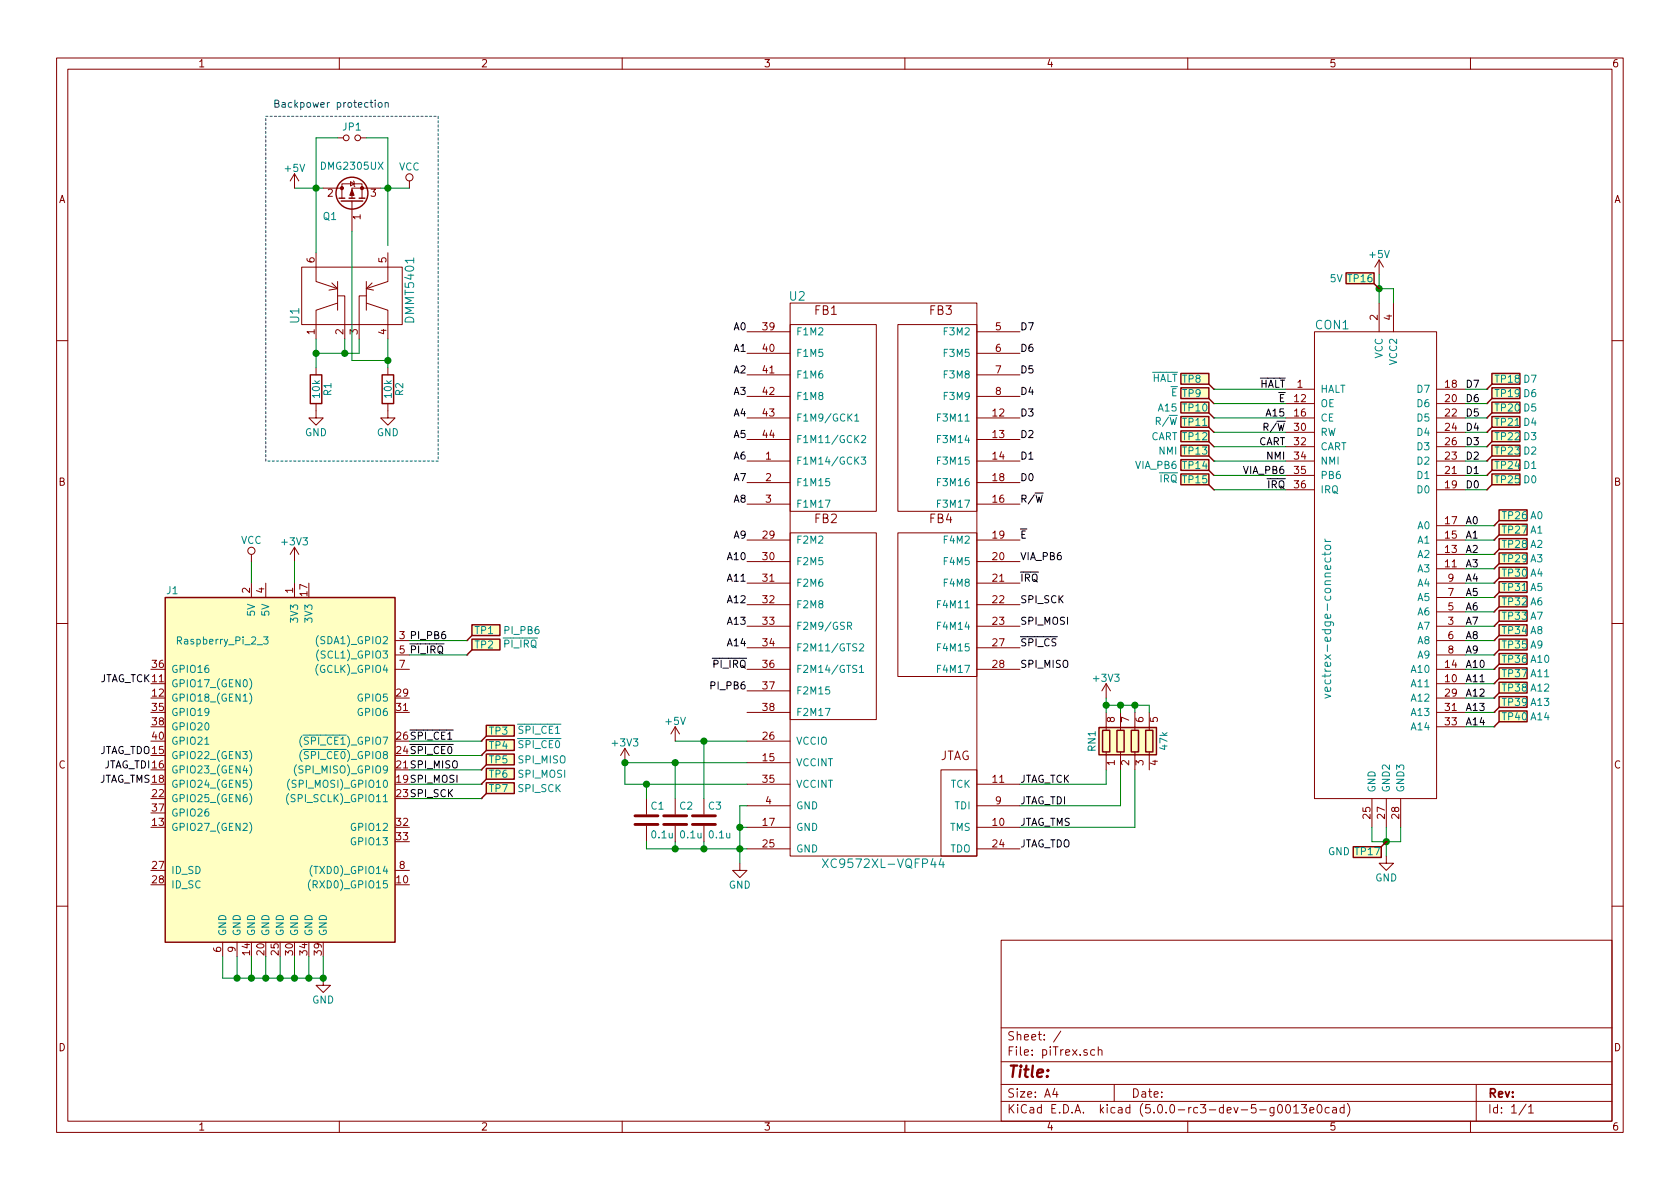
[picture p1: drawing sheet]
<svg xmlns="http://www.w3.org/2000/svg" width="297mm" height="210mm" viewBox="0 0 297 210" stroke-linecap="round" stroke-linejoin="round" font-family="sans-serif">
<g fill="none" stroke="#840000" stroke-width=".18">
<path d="M10 10.3h277v189.9h-277zM12 12.2h273v186.1h-273zM60 10.3v1.9M110 10.3v1.9M160 10.3v1.9M210 10.3v1.9M260 10.3v1.9M52.1 30.7v2.6M52.1 30.7l-.8 1.3M52.1 30.7l.7 1.3M57.1 33.3h3.4M59.7 24.4h1"/>
<path d="M60.5 33.3v-.8h3.5v2.5M60.5 33.3v1.7M62 32.1l.6 .4-.6 .4zM62.2 35.6v.2M62.2 35.8v5.1M62.5 32l.1 .1v.8l.1 .1M63.8 24.4h1M67.3 33.3h-5.1v1.7M72.4 32v1.3M53.3 47.2h17.8v10.2h-17.8zM55.9 44.7v5.1l3.8 1.2M58.7 50l1 1"/>
<path d="M59.7 53.6l-3.8 1.3v5M59.7 52.3h1.3v7.6M59.7 51l-1.5 .3M59.7 49.8v5.1M64.8 52.3h-1.3v7.6M64.8 53.6l3.8 1.3v5M64.8 51l1.2 .3M64.8 49.8v5.1M65.8 50l-1 1M68.6 44.7v5.1l-3.8 1.2M132.1 58.7h7.6M139.7 53.6h33v97.8h-33z"/>
<path d="M139.7 57.4h15.2v33h-15.2zM158.7 57.4h14v33h-14zM172.7 58.7h7.6M232.4 58.7h21.6v82.5h-21.6zM243.8 51h.1M243.8 46v2.5M243.8 53.6v5.1M243.8 46l-.7 1.2M243.8 46l.8 1.2M246.4 53.6v5.1M10 60.2h2M55.9 71.4v2.5h1.2l-1.2 1.3-1.3-1.3h1.3"/>
<path d="M55.9 65v1.3M68.6 71.4v2.5h1.2l-1.2 1.3-1.3-1.3h1.3M68.6 65v1.3M132.1 73.9h7.6M132.1 77.7h7.6M132.1 70.1h7.6M132.1 66.3h7.6M132.1 62.5h7.6M172.7 73.9h7.6M172.7 77.7h7.6M172.7 70.1h7.6M172.7 66.3h7.6"/>
<path d="M172.7 62.5h7.6M214.6 68.8h.1M214.6 71.4h.1M214.6 73.9h.1M214.6 76.4h.1M214.6 79h.1M227.3 68.8h5.1M227.3 71.4h5.1M227.3 76.4h5.1M227.3 73.9h5.1M227.3 79h5.1M254 68.8h5.1"/>
<path d="M254 71.4h5.1M254 76.4h5.1M254 73.9h5.1M254 79h5.1M262.9 68.8h.1M262.9 71.4h.1M262.9 73.9h.1M262.9 76.4h.1M262.9 79h.1M285 60.2h2M44.4 98v1.3M52.1 96.8v2.5"/>
<path d="M52.1 96.8l-.8 1.2M52.1 96.8l.7 1.2M132.1 81.5h7.6M132.1 95.5h7.6M132.1 99.3h7.6M132.1 89.1h7.6M132.1 85.3h7.6M139.7 94.2h15.2v33h-15.2zM158.7 94.2h14v25.4h-14zM172.7 81.5h7.6M172.7 95.5h7.6M172.7 99.3h7.6"/>
<path d="M172.7 89.1h7.6M172.7 85.3h7.6M214.6 81.5h.1M214.6 84.1h.1M214.6 86.6h.1M227.3 84.1h5.1M227.3 81.5h5.1M227.3 86.6h5.1M254 84.1h5.1M254 98h5.1M254 81.5h5.1M254 95.5h5.1"/>
<path d="M254 86.6h5.1M254 93h5.1M262.9 81.5h.1M262.9 84.1h.1M262.9 86.6h.1M264.2 93h.1M264.2 95.5h.1M264.2 98h.1M10 110.3h2M44.4 103.1v2.6M47 103.1v2.6M52.1 103.1v2.6"/>
<path d="M69.8 113.3h2.6M69.8 115.8h2.6M69.8 118.4h2.6M82.5 113.3h.1M82.5 115.8h.1M132.1 110.7h7.6M132.1 103.1h7.6M132.1 118.4h7.6M132.1 114.5h7.6M132.1 106.9h7.6M172.7 110.7h7.6M172.7 103.1h7.6"/>
<path d="M172.7 118.4h7.6M172.7 114.5h7.6M172.7 106.9h7.6M254 110.7h5.1M254 108.2h5.1M254 113.3h5.1M254 105.7h5.1M254 115.8h5.1M254 103.1h5.1M254 100.6h5.1M254 118.4h5.1M264.2 100.6h.1"/>
<path d="M264.2 103.1h.1M264.2 105.7h.1M264.2 108.2h.1M264.2 110.7h.1M264.2 113.3h.1M264.2 115.8h.1M264.2 118.4h.1M285 110.3h2M85.1 131.1h.1M85.1 133.6h.1M85.1 136.1h.1M85.1 138.7h.1"/>
<path d="M110.5 132.3l-.8 1.3M110.5 132.3v2.6M110.5 132.3l.8 1.3M119.4 128.5l-.8 1.3M119.4 128.5v2.6M119.4 128.5l.7 1.3M132.1 126h7.6M132.1 138.7h7.6M132.1 134.9h7.6M132.1 131.1h7.6M132.1 122.2h7.6M166.4 136.1h6.3v15.3h-6.3z"/>
<path d="M172.7 138.7h7.6M195.6 120.9l-.8 1.3M195.6 120.9v2.5M195.6 126v3.2M195.6 133v3.1M195.6 120.9l.7 1.3M198.1 126v3.2M198.1 133v3.1M200.7 126v3.2M200.7 133v3.1M203.2 126v3.2M203.2 133v3.1"/>
<path d="M254 120.9h5.1M254 126h5.1M254 128.5h5.1M254 123.4h5.1M264.2 120.9h.1M264.2 123.4h.1M264.2 126h.1M264.2 128.5h.1M69.8 153.9h2.6M85.1 141.2h.1M114.3 141.2v2.8M114.3 146v2.8"/>
<path d="M119.4 141.2v2.8M119.4 146v2.8M124.5 141.2v2.8M124.5 146v2.8M130.8 152.6v1.3h1.3l-1.3 1.3-1.3-1.3h1.3M132.1 150.1h7.6M132.1 146.3h7.6M132.1 142.5h7.6M172.7 150.1h7.6M172.7 146.3h7.6M172.7 142.5h7.6M242.6 141.2v5.1"/>
<path d="M245.1 151.4v1.2h1.3l-1.3 1.3-1.3-1.3h1.3M245.1 148.8h.1M245.1 141.2v5.1M247.6 141.2v5.1M10 160.2h2M39.4 166.6v2.6M41.9 166.6v2.6M57.1 173v1.2h1.3l-1.3 1.3-1.2-1.3h1.2M177 166.3h108v32h-108zM285 160.2h2M60 198.3v1.9M110 198.3v1.9"/>
<path d="M160 198.3v1.9M177 194.8h108M177 191.8h108M177 187.8h108M177 181.8h108M186.5 192.5l-.4 1h1M186.8 193v1M187.6 182.3l-1.3 2M193.5 185.7l-.4-.1-.3 .3 .1 .6 .2 .1 .4-.1M194.2 185.7h.1a.37 .37 0 0 1 .5 .1v.8M194.2 185.1v1.5M197 191.8v3"/>
<path d="M210 198.3v1.9M225.2 195.8v1.2l-.3 .3h-.3M225.2 195.9l-.4-.1-.3 .3 .1 .6 .2 .1 .4-.1M226.1 195.4l.1-.1a.8 .8 0 0 1 .6 .8 .8 .8 0 0 1-.6 .7 1 1 0 0 1-.1-1.4zM227.5 195.5l.2-.2a.8 .8 0 0 1 .5 .8 .8 .8 0 0 1-.5 .7l-.2-.1-.2-.4zM228.7 195.8l.5-.5v1.5M228.7 196.8h.9M230.1 195.3h.9l-.5 .6 .4 .1v.7l-.2 .1-.6-.1M231.6 196.3l.7-.1-.1-.3-.4-.1-.2 .2v.7h.6M233.1 195.4l.1-.1a.81 .81 0 0 1 .6 .6 .81 .81 0 0 1-.3 .8l-.1 .1a.8 .8 0 0 1-.6-.6 .8 .8 0 0 1 .3-.8zM235 195.9l-.4-.1-.3 .3 .1 .6 .2 .1 .4-.1M235.7 195.9h.5l.1 .9"/>
<path d="M236.3 196.2l-.5 .1a.29 .29 0 0 0-.2 .2 .29 .29 0 0 0 .2 .3l.5-.1M237.6 195.9l-.4-.1-.3 .3 .1 .6 .2 .1 .4-.1M237.6 195.3v1.5M238.2 195.1a1.71 1.71 0 0 1 0 2.3M260 198.3v1.9M261 191.8v6.5M269.8 195.2l-1.2 2M270.3 195.8l.4-.5v1.5M270.3 196.8h.8"/>
<circle cx="61.2" cy="24.4" r=".51"/>
<circle cx="63.2" cy="24.4" r=".51"/>
<circle cx="72.4" cy="31.4" r=".63"/>
<circle cx="44.4" cy="97.4" r=".63"/>
</g>
<g fill="none" stroke="#008484" stroke-width=".18">
<path d="M151.1 73.6l.4-.4v1.3M151.1 74.5h.7M152.3 77.1l.5-.1 .3 .4-.8 .9h.8M152.3 80.8h.8l-.5 .5 .4 .1 .1 .5-.3 .2-.5-.1M234.3 95.3l.2 .5M234.3 97.6v.6M234.3 95.8h1M234.3 96.5l.7-.1 .2 .1 .1 .4-.3 .3h-.5l-.2-.3zM235.3 97.6l-.1 .3-.1 .1h-1.3M46.6 112.6h.8l-.4 .5 .3 .1v.6l-.1 .1-.6-.1M56.3 112.4a1.47 1.47 0 0 0 0 1.9M56.3 114.9a1.47 1.47 0 0 0 0 2"/>
<path d="M149.9 110.7l.6-.1v-.4l-.2-.2h-.4v1.3M150.2 110.7l.4 .6M152 118l.3-.4v1.3M152 114l.5-.2 .2 .4-.8 .9h.8M152 118.9h.7M36.2 131.6h.7M44.1 120a1.47 1.47 0 0 1 0 1.9M44.1 122.5a1.47 1.47 0 0 1 0 2M44.1 132.7a1.47 1.47 0 0 1 0 1.9M44.1 135.2a1.47 1.47 0 0 1 0 2M44.1 137.8a1.47 1.47 0 0 1 0 1.9M51.2 137.8a1.47 1.47 0 0 0 0 1.9"/>
<path d="M52.4 135.2a1.4 1.4 0 0 0 0 2M53.4 132.7a1.4 1.4 0 0 0 0 1.9M53.4 130.2a1.4 1.4 0 0 0 0 1.9M234.3 122.8l1 .3-1 .4M235.2 121.6l.1 .4-.2 .2h-.8v-.6l.3-.1 .2 .7M44.1 145.4a1.47 1.47 0 0 1 0 1.9M44.1 140.3a1.47 1.47 0 0 1 0 2M51 140.3a1.47 1.47 0 0 0 0 2M54.9 155.6a1.47 1.47 0 0 0 0 1.9M55.2 153a1.47 1.47 0 0 0 0 2M145.4 151.9l1 1.5M146.4 151.9l-1 1.5"/>
<path d="M166.4 151.8l-.4 1.1h1M166.8 152.4v1"/>
</g>
<g fill="#ffffc2" stroke="#ffffc2" stroke-width=".18">
<path d="M29.2 105.7h40.6v60.9h-40.6z"/>
<path d="M194.3 128.6h10.2v4.9h-10.2z"/>
<path d="M263.8 66h4.9v1.9h-4.9z"/>
<path d="M263.8 68.6h4.9v1.9h-4.9z"/>
<path d="M263.8 71.1h4.9v1.9h-4.9z"/>
<path d="M263.8 73.7h4.9v1.9h-4.9z"/>
<path d="M263.8 76.2h4.9v1.9h-4.9z"/>
<path d="M263.8 78.7h4.9v1.9h-4.9z"/>
<path d="M263.8 81.3h4.9v1.9h-4.9z"/>
<path d="M263.8 83.8h4.9v1.9h-4.9z"/>
<path d="M265 90.2h5v1.9h-5z"/>
<path d="M265 92.7h5v1.9h-5z"/>
<path d="M265 95.2h5v1.9h-5z"/>
<path d="M265 97.8h5v1.9h-5z"/>
<path d="M265 100.3h5v1.9h-5z"/>
<path d="M265 102.9h5v1.9h-5z"/>
<path d="M265 105.4h5v1.9h-5z"/>
<path d="M265 107.9h5v1.9h-5z"/>
<path d="M265 110.5h5v1.9h-5z"/>
<path d="M265 113h5v1.9h-5z"/>
<path d="M265 115.6h5v1.9h-5z"/>
<path d="M265 118.1h5v1.9h-5z"/>
<path d="M265 120.6h5v1.9h-5z"/>
<path d="M265 123.2h5v1.9h-5z"/>
<path d="M265 125.7h5v1.9h-5z"/>
<path d="M208.8 66h4.9v1.9h-4.9z"/>
<path d="M208.8 68.6h4.9v1.9h-4.9z"/>
<path d="M208.8 71.1h4.9v1.9h-4.9z"/>
<path d="M208.8 73.7h4.9v1.9h-4.9z"/>
<path d="M208.8 76.2h4.9v1.9h-4.9z"/>
<path d="M208.8 78.7h4.9v1.9h-4.9z"/>
<path d="M208.8 81.3h4.9v1.9h-4.9z"/>
<path d="M208.8 83.8h4.9v1.9h-4.9z"/>
<path d="M239.3 149.7h4.9v1.9h-4.9z"/>
<path d="M238 48.3h5v1.9h-5z"/>
<path d="M86 128.3h4.9v1.9h-4.9z"/>
<path d="M86 130.8h4.9v1.9h-4.9z"/>
<path d="M86 133.3h4.9v1.9h-4.9z"/>
<path d="M86 135.9h4.9v1.9h-4.9z"/>
<path d="M86 138.4h4.9v1.9h-4.9z"/>
<path d="M83.4 110.5h5v1.9h-5z"/>
<path d="M83.4 113h5v1.9h-5z"/>
</g>
<g fill="none" stroke="#840000" stroke-width=".25">
<path d="M59.9 35h1.1M60.3 35.6h3.8M61.7 35h1M63.5 35h1M238 48.3h5v1.9h-5zM243 50.2l.8 .8M54.9 66.3h2v5.1h-2zM67.6 66.3h2v5.1h-2zM208.8 66h4.9v1.9h-4.9zM208.8 68.6h4.9v1.9h-4.9zM208.8 71.1h4.9v1.9h-4.9zM208.8 73.7h4.9v1.9h-4.9z"/>
<path d="M208.8 76.2h4.9v1.9h-4.9zM208.8 78.7h4.9v1.9h-4.9zM213.7 67.9l.9 .9M213.7 70.5l.9 .9M213.7 73l.9 .9M213.7 75.6l.9 .8M213.7 78.1l.9 .9M263.8 66h4.9v1.9h-4.9zM263.8 68.6h4.9v1.9h-4.9zM263.8 71.1h4.9v1.9h-4.9zM263.8 73.7h4.9v1.9h-4.9zM263.8 76.2h4.9v1.9h-4.9z"/>
<path d="M263.8 78.7h4.9v1.9h-4.9zM263.8 67.9l-.9 .9M263.8 70.5l-.9 .9M263.8 73l-.9 .9M263.8 75.6l-.9 .8M263.8 78.1l-.9 .9M208.8 81.3h4.9v1.9h-4.9zM208.8 83.8h4.9v1.9h-4.9zM213.7 80.6l.9 .9M213.7 83.2l.9 .9M213.7 85.7l.9 .9M263.8 81.3h4.9v1.9h-4.9z"/>
<path d="M263.8 83.8h4.9v1.9h-4.9zM263.8 80.6l-.9 .9M263.8 83.2l-.9 .9M263.8 85.7l-.9 .9M265 90.2h5v1.9h-5zM265 92.7h5v1.9h-5zM265 95.2h5v1.9h-5zM265 97.8h5v1.9h-5zM265 92.1l-.8 .9M265 94.6l-.8 .9M265 97.1l-.8 .9M265 99.7l-.8 .9"/>
<path d="M29.2 105.7h40.6v60.9h-40.6zM83.4 110.5h5v1.9h-5zM83.4 113h5v1.9h-5zM83.4 112.4l-.9 .9M83.4 114.9l-.9 .9M265 100.3h5v1.9h-5zM265 102.9h5v1.9h-5zM265 105.4h5v1.9h-5zM265 107.9h5v1.9h-5zM265 110.5h5v1.9h-5zM265 113h5v1.9h-5zM265 115.6h5v1.9h-5z"/>
<path d="M265 118.1h5v1.9h-5zM265 102.2l-.8 .9M265 104.8l-.8 .9M265 107.3l-.8 .9M265 109.8l-.8 .9M265 112.4l-.8 .9M265 114.9l-.8 .9M265 117.5l-.8 .9M86 128.3h4.9v1.9h-4.9zM86 130.8h4.9v1.9h-4.9zM86 133.3h4.9v1.9h-4.9zM86 135.9h4.9v1.9h-4.9z"/>
<path d="M86 138.4h4.9v1.9h-4.9zM86 130.2l-.9 .9M86 132.7l-.9 .9M86 135.2l-.9 .9M86 137.8l-.9 .9M194.3 128.6h10.2v4.9h-10.2zM194.9 129.2h1.3v3.8h-1.3zM197.5 129.2h1.3v3.8h-1.3zM200 129.2h1.3v3.8h-1.3zM202.6 129.2h1.2v3.8h-1.2zM265 120.6h5v1.9h-5zM265 123.2h5v1.9h-5z"/>
<path d="M265 125.7h5v1.9h-5zM265 120l-.8 .9M265 122.5l-.8 .9M265 125.1l-.8 .9M265 127.6l-.8 .9M86 140.3l-.9 .9M239.3 149.7h4.9v1.9h-4.9zM245.1 148.8l-.9 .9"/>
<circle cx="62.2" cy="34.2" r="2.82"/>
</g>
<path d="M112.3 145.8h4M112.3 144.3h4M117.3 145.8h4.1M117.3 144.3h4.1M122.4 145.8h4.1M122.4 144.3h4.1" fill="none" stroke="#840000" stroke-width=".51"/>
<g fill="none" stroke="#008400" stroke-width=".18">
<path d="M52.1 33.3h5M59.7 24.4h-3.8v20.3M64.8 24.4h3.8v19M67.3 33.3h5.1M55.9 59.9v5.1M61 59.9v2.6M62.2 40.9v22.8h6.4M63.5 59.9v2.6h-7.6M68.6 59.9v5.1M243.8 48.5v5.1M243.8 51h2.6v2.6M214.6 68.8h12.7"/>
<path d="M214.6 71.4h12.7M214.6 73.9h12.7M214.6 76.4h12.7M214.6 79h12.7M259.1 68.8h3.8M259.1 71.4h3.8M259.1 73.9h3.8M259.1 76.4h3.8M259.1 79h3.8M44.4 99.3v3.8M52.1 99.3v3.8M214.6 81.5h12.7"/>
<path d="M214.6 84.1h12.7M214.6 86.6h12.7M259.1 81.5h3.8M259.1 84.1h3.8M259.1 86.6h3.8M259.1 93h5.1M259.1 95.5h5.1M259.1 98h5.1M72.4 113.3h10.1M72.4 115.8h10.1M259.1 113.3h5.1M259.1 115.8h5.1"/>
<path d="M259.1 100.6h5.1M259.1 103.1h5.1M259.1 105.7h5.1M259.1 108.2h5.1M259.1 110.7h5.1M259.1 118.4h5.1M72.4 138.7h12.7M72.4 131.1h12.7M72.4 133.6h12.7M72.4 136.1h12.7M114.3 138.7v2.5M119.4 131.1h12.7"/>
<path d="M119.4 134.9v6.3M124.5 131.1v10.1M132.1 134.9h-21.6v3.8h21.6M195.6 136.1v2.6h-15.3M195.6 123.4v2.6M195.6 124.7h7.6v1.3M198.1 136.1v6.4h-17.8M198.1 124.7v1.3M200.7 136.1v10.2h-20.4M200.7 124.7v1.3M259.1 120.9h5.1M259.1 123.4h5.1"/>
<path d="M259.1 126h5.1M259.1 128.5h5.1M72.4 141.2h12.7M114.3 148.8v1.3h17.8M119.4 148.8v1.3M124.5 148.8v1.3M130.8 146.3h1.3M132.1 142.5h-1.3v10.1M242.6 146.3v2.5h5v-2.5M245.1 146.3v5.1M39.4 169.2v3.8h17.7v-3.8M41.9 169.2v3.8"/>
<path d="M44.4 169.2v3.8M47 169.2v3.8M49.5 169.2v3.8M52.1 169.2v3.8M54.6 169.2v3.8"/>
</g>
<g fill="#008400" stroke="#008400" stroke-width=".25">
<circle cx="110.5" cy="134.9" r=".51"/>
<circle cx="130.8" cy="146.3" r=".51"/>
<circle cx="130.8" cy="150.1" r=".51"/>
<circle cx="245.1" cy="148.8" r=".51"/>
<circle cx="41.9" cy="173" r=".51"/>
<circle cx="44.5" cy="173" r=".51"/>
<circle cx="47" cy="173" r=".51"/>
<circle cx="49.5" cy="173" r=".51"/>
<circle cx="52.1" cy="173" r=".51"/>
<circle cx="54.6" cy="173" r=".51"/>
<circle cx="243.8" cy="51" r=".51"/>
<circle cx="114.3" cy="138.7" r=".51"/>
<circle cx="119.4" cy="134.9" r=".51"/>
<circle cx="124.5" cy="131.1" r=".51"/>
<circle cx="119.4" cy="150.1" r=".51"/>
<circle cx="124.5" cy="150.1" r=".51"/>
<circle cx="198.1" cy="124.7" r=".51"/>
<circle cx="200.7" cy="124.7" r=".51"/>
<circle cx="195.6" cy="124.7" r=".51"/>
<circle cx="68.6" cy="33.3" r=".51"/>
<circle cx="55.9" cy="33.3" r=".51"/>
<circle cx="55.9" cy="62.5" r=".51"/>
<circle cx="61" cy="62.5" r=".51"/>
<circle cx="68.6" cy="63.7" r=".51"/>
<circle cx="57.2" cy="173" r=".51"/>
</g>
<path d="M183 87.2h1.5M78.9 129.1h1.2" fill="none" stroke="#000" stroke-width=".18"/>
<g fill="#840000" stroke="#840000" stroke-width=".18">
<path d="M62.2 33.5l.4 1h-.8z"/>
<circle cx="64" cy="33.3" r=".28"/>
<circle cx="60.5" cy="33.3" r=".28"/>
</g>
<path d="M47 20.6h30.5M77.5 20.6v60.9M47 81.5v-60.9M77.5 81.5h-30.5" fill="none" stroke="#0000c2" stroke-width=".18" stroke-dasharray=".4 .4"/>
<path d="M65.4 18.1h.5M65.6 17.7v1.1l.3 .2M66.3 17.7v.1M66.3 18.1v.9M67 18.2l.3-.1 .3 .3-.2 .5-.3 .1-.2-.3zM68.1 18.3l.2-.2 .3 .1 .1 .8M68.1 18.1v.9" fill="none" stroke="#0000c2" stroke-width=".18"/>
<text font-size="2.8" fill="#840000" x="178" y="190.5">Title:</text>
<g font-size="2.1" fill="#008484">
<text x="139.6" y="53.2">U2</text>
<text x="52.9" y="57.1" transform="rotate(-90 52.9 57.1)">U1</text>
<text x="73.2" y="56.9" transform="rotate(-90 73.2 56.9)">DMMT5401</text>
<text x="232.6" y="58.2">CON1</text>
<text x="235.4" y="121.5" transform="rotate(-90 235.4 121.5)">vectrex-edge-connector</text>
<text x="146.6" y="153.5">XC9572XL-VQFP44</text>
</g>
<g font-size="2.1" fill="#840000">
<text x="144" y="55.7">FB1</text>
<text x="164.4" y="55.7">FB3</text>
<text x="144" y="92.5">FB2</text>
<text x="164.4" y="92.5">FB4</text>
<text x="166.1" y="134.4">JTAG</text>
<text x="178" y="184">Sheet: /</text>
<text x="178" y="186.7">File: piTrex.sch</text>
<text x="178" y="196.9">KiCad E.D.A. kicad (5.0.0-rc3-dev-5-g0013e0cad)</text>
<text x="178" y="194.1">Size: A4</text>
<text x="200" y="194.1">Date:</text>
<text x="263" y="194.1">Rev:</text>
<text x="263" y="196.9">Id: 1/1</text>
</g>
<g font-size="1.8" fill="#840000">
<text x="35" y="11.9">1</text>
<text x="85" y="11.9">2</text>
<text x="135" y="11.9">3</text>
<text x="185" y="11.9">4</text>
<text x="235" y="11.9">5</text>
<text x="285" y="11.9">6</text>
<text x="10.4" y="35.9">A</text>
<text x="57.9" y="34.8">2</text>
<text x="65.6" y="34.8">3</text>
<text x="285.4" y="35.9">A</text>
<text x="63.8" y="38.8" transform="rotate(-90 63.8 38.8)">1</text>
<text x="55.6" y="46.5" transform="rotate(-90 55.6 46.5)">6</text>
<text x="68.3" y="46.5" transform="rotate(-90 68.3 46.5)">5</text>
<text x="55.6" y="59.2" transform="rotate(-90 55.6 59.2)">1</text>
<text x="60.7" y="59.2" transform="rotate(-90 60.7 59.2)">2</text>
<text x="63.2" y="59.2" transform="rotate(-90 63.2 59.2)">3</text>
<text x="68.3" y="59.2" transform="rotate(-90 68.3 59.2)">4</text>
<text x="134.9" y="58.4">39</text>
<text x="176" y="58.4">5</text>
<text x="243.6" y="56.6" transform="rotate(-90 243.6 56.6)">2</text>
<text x="246.1" y="56.6" transform="rotate(-90 246.1 56.6)">4</text>
<text x="134.9" y="62.2">40</text>
<text x="176" y="62.2">6</text>
<text x="134.9" y="69.8">42</text>
<text x="134.9" y="66">41</text>
<text x="176" y="69.8">8</text>
<text x="176" y="66">7</text>
<text x="228.9" y="71.1">12</text>
<text x="229.4" y="68.6">1</text>
<text x="255.6" y="71.1">20</text>
<text x="255.6" y="68.6">18</text>
<text x="134.9" y="77.5">44</text>
<text x="134.9" y="73.7">43</text>
<text x="175.6" y="77.5">13</text>
<text x="175.6" y="73.7">12</text>
<text x="228.9" y="76.2">30</text>
<text x="228.9" y="73.7">16</text>
<text x="255.6" y="73.7">22</text>
<text x="255.6" y="76.2">24</text>
<text x="135.4" y="81.3">1</text>
<text x="175.6" y="81.3">14</text>
<text x="228.9" y="78.7">32</text>
<text x="228.9" y="81.3">34</text>
<text x="228.9" y="83.8">35</text>
<text x="255.6" y="83.8">21</text>
<text x="255.6" y="81.3">23</text>
<text x="255.6" y="78.7">26</text>
<text x="10.4" y="85.9">B</text>
<text x="135.4" y="88.9">3</text>
<text x="135.4" y="85.1">2</text>
<text x="175.6" y="88.9">16</text>
<text x="175.6" y="85.1">18</text>
<text x="228.9" y="86.4">36</text>
<text x="255.6" y="86.4">19</text>
<text x="285.4" y="85.9">B</text>
<text x="134.9" y="95.2">29</text>
<text x="175.6" y="95.2">19</text>
<text x="255.6" y="95.2">15</text>
<text x="255.6" y="92.7">17</text>
<text x="134.9" y="99.1">30</text>
<text x="175.6" y="99.1">20</text>
<text x="255.6" y="100.3">11</text>
<text x="255.6" y="97.8">13</text>
<text x="44.2" y="104.9" transform="rotate(-90 44.2 104.9)">2</text>
<text x="46.7" y="104.9" transform="rotate(-90 46.7 104.9)">4</text>
<text x="51.8" y="104.9" transform="rotate(-90 51.8 104.9)">1</text>
<text x="54.4" y="105.4" transform="rotate(-90 54.4 105.4)">17</text>
<text x="134.9" y="106.7">32</text>
<text x="134.9" y="102.9">31</text>
<text x="175.6" y="106.7">22</text>
<text x="175.6" y="102.9">21</text>
<text x="256.1" y="107.9">5</text>
<text x="256.1" y="105.4">7</text>
<text x="256.1" y="102.9">9</text>
<text x="134.9" y="110.5">33</text>
<text x="175.6" y="110.5">23</text>
<text x="256.1" y="110.5">3</text>
<text x="256.1" y="113">6</text>
<text x="27" y="118.1">36</text>
<text x="70.6" y="118.1">7</text>
<text x="134.9" y="118.1">36</text>
<text x="134.9" y="114.3">34</text>
<text x="175.6" y="118.1">28</text>
<text x="175.6" y="114.3">27</text>
<text x="255.6" y="118.1">14</text>
<text x="256.1" y="115.6">8</text>
<text x="27" y="123.2">12</text>
<text x="27" y="125.7">35</text>
<text x="70.2" y="123.2">29</text>
<text x="70.2" y="125.7">31</text>
<text x="134.9" y="125.7">38</text>
<text x="134.9" y="121.9">37</text>
<text x="255.6" y="120.6">10</text>
<text x="255.6" y="125.7">31</text>
<text x="255.6" y="123.2">29</text>
<text x="27" y="128.3">38</text>
<text x="27" y="130.8">40</text>
<text x="134.9" y="130.8">26</text>
<text x="197.1" y="127.7" transform="rotate(-90 197.1 127.7)">8</text>
<text x="199.6" y="127.7" transform="rotate(-90 199.6 127.7)">7</text>
<text x="202.2" y="127.7" transform="rotate(-90 202.2 127.7)">6</text>
<text x="204.7" y="127.7" transform="rotate(-90 204.7 127.7)">5</text>
<text x="255.6" y="128.3">33</text>
<text x="10.4" y="135.9">C</text>
<text x="134.9" y="134.6">15</text>
<text x="197.1" y="135.4" transform="rotate(-90 197.1 135.4)">1</text>
<text x="199.6" y="135.4" transform="rotate(-90 199.6 135.4)">2</text>
<text x="202.2" y="135.4" transform="rotate(-90 202.2 135.4)">3</text>
<text x="204.7" y="135.4" transform="rotate(-90 204.7 135.4)">4</text>
<text x="285.4" y="135.9">C</text>
<text x="27" y="141">22</text>
<text x="27" y="143.5">37</text>
<text x="134.9" y="138.4">35</text>
<text x="135.4" y="142.2">4</text>
<text x="175.6" y="138.4">11</text>
<text x="176" y="142.2">9</text>
<text x="27" y="146">13</text>
<text x="70.2" y="146">32</text>
<text x="70.2" y="148.6">33</text>
<text x="134.9" y="149.9">25</text>
<text x="134.9" y="146">17</text>
<text x="175.6" y="149.9">24</text>
<text x="175.6" y="146">10</text>
<text x="242.3" y="144.7" transform="rotate(-90 242.3 144.7)">25</text>
<text x="244.9" y="144.7" transform="rotate(-90 244.9 144.7)">27</text>
<text x="247.4" y="144.7" transform="rotate(-90 247.4 144.7)">28</text>
<text x="27" y="153.7">27</text>
<text x="70.6" y="153.7">8</text>
<text x="27" y="156.2">28</text>
<text x="70.2" y="156.2">10</text>
<text x="39.1" y="168.4" transform="rotate(-90 39.1 168.4)">6</text>
<text x="41.7" y="168.4" transform="rotate(-90 41.7 168.4)">9</text>
<text x="44.2" y="168.9" transform="rotate(-90 44.2 168.9)">14</text>
<text x="46.7" y="168.9" transform="rotate(-90 46.7 168.9)">20</text>
<text x="49.3" y="168.9" transform="rotate(-90 49.3 168.9)">25</text>
<text x="51.8" y="168.9" transform="rotate(-90 51.8 168.9)">30</text>
<text x="54.4" y="168.9" transform="rotate(-90 54.4 168.9)">34</text>
<text x="56.9" y="168.9" transform="rotate(-90 56.9 168.9)">39</text>
<text x="10.4" y="185.9">D</text>
<text x="285.4" y="185.9">D</text>
<text x="35" y="199.9">1</text>
<text x="85" y="199.9">2</text>
<text x="135" y="199.9">3</text>
<text x="185" y="199.9">4</text>
<text x="235" y="199.9">5</text>
<text x="285" y="199.9">6</text>
</g>
<text font-size="1.8" fill="#0000c2" x="48.3" y="19">Backpower protection</text>
<g font-size="1.8" fill="#008484">
<text x="60.7" y="23.1">JP1</text>
<text x="50.5" y="30.4">+5V</text>
<text x="57" y="30">DMG2305UX</text>
<text x="70.5" y="30.1">VCC</text>
<text x="57.2" y="38.9">Q1</text>
<text x="242.2" y="45.6">+5V</text>
<text x="235.2" y="49.9">5V TP16</text>
<text x="140.7" y="59.3">F1M2</text>
<text x="167.2" y="59.3">F3M2</text>
<text x="140.7" y="63.1">F1M5</text>
<text x="167.2" y="63.1">F3M5</text>
<text x="244.5" y="63.4" transform="rotate(-90 244.5 63.4)">VCC</text>
<text x="247" y="64.4" transform="rotate(-90 247 64.4)">VCC2</text>
<text x="56.6" y="70.3" transform="rotate(-90 56.6 70.3)">10k</text>
<text x="58.6" y="69.9" transform="rotate(-90 58.6 69.9)">R1</text>
<text x="69.3" y="70.3" transform="rotate(-90 69.3 70.3)">10k</text>
<text x="71.3" y="69.9" transform="rotate(-90 71.3 69.9)">R2</text>
<text x="140.7" y="70.7">F1M8</text>
<text x="140.7" y="66.9">F1M6</text>
<text x="167.2" y="70.7">F3M9</text>
<text x="167.2" y="66.9">F3M8</text>
<text x="203.6" y="67.5">HALT TP8</text>
<text x="207" y="70.1">E TP9</text>
<text x="233.4" y="69.5">HALT</text>
<text x="250.7" y="69.5">D7</text>
<text x="264.4" y="67.7">TP18 D7</text>
<text x="264.4" y="70.2">TP19 D6</text>
<text x="53.9" y="77.1">GND</text>
<text x="66.6" y="77.1">GND</text>
<text x="140.7" y="74.5">F1M9/GCK1</text>
<text x="166.2" y="74.5">F3M11</text>
<text x="203.5" y="77.8">CART TP12</text>
<text x="204.5" y="75.2">R/W</text>
<text x="204.8" y="72.8">A15 TP10</text>
<text x="209.2" y="75.3">TP11</text>
<text x="233.4" y="77.1">RW</text>
<text x="233.4" y="72">OE</text>
<text x="233.4" y="74.5">CE</text>
<text x="250.7" y="72">D6</text>
<text x="250.7" y="74.5">D5</text>
<text x="250.7" y="77.1">D4</text>
<text x="264.4" y="72.8">TP20 D5</text>
<text x="264.4" y="75.3">TP21 D4</text>
<text x="264.4" y="77.8">TP22 D3</text>
<text x="140.7" y="82.2">F1M14/GCK3</text>
<text x="140.7" y="78.4">F1M11/GCK2</text>
<text x="166.2" y="82.2">F3M15</text>
<text x="166.2" y="78.4">F3M14</text>
<text x="200.8" y="82.9">VIA_PB6</text>
<text x="204.9" y="80.4">NMI TP13</text>
<text x="209.2" y="82.9">TP14</text>
<text x="233.4" y="79.6">CART</text>
<text x="233.4" y="82.2">NMI</text>
<text x="250.7" y="82.2">D2</text>
<text x="250.7" y="79.6">D3</text>
<text x="264.4" y="80.4">TP23 D2</text>
<text x="264.4" y="82.9">TP24 D1</text>
<text x="140.7" y="89.8">F1M17</text>
<text x="140.7" y="86">F1M15</text>
<text x="166.2" y="89.8">F3M17</text>
<text x="166.2" y="86">F3M16</text>
<text x="205" y="85.3">IRQ TP15</text>
<text x="233.4" y="84.7">PB6</text>
<text x="233.4" y="87.2">IRQ</text>
<text x="250.7" y="84.7">D1</text>
<text x="250.7" y="87.2">D0</text>
<text x="264.4" y="85.5">TP25 D0</text>
<text x="250.7" y="93.6">A0</text>
<text x="265.7" y="91.8">TP26 A0</text>
<text x="265.7" y="94.4">TP27 A1</text>
<text x="42.6" y="96.2">VCC</text>
<text x="50" y="96.4">+3V3</text>
<text x="140.7" y="99.9">F2M5</text>
<text x="140.7" y="96.1">F2M2</text>
<text x="167.2" y="99.9">F4M5</text>
<text x="167.2" y="96.1">F4M2</text>
<text x="250.7" y="101.2">A3</text>
<text x="250.7" y="98.7">A2</text>
<text x="250.7" y="96.1">A1</text>
<text x="265.7" y="96.9">TP28 A2</text>
<text x="265.7" y="99.4">TP29 A3</text>
<text x="265.7" y="102">TP30 A4</text>
<text x="29.5" y="105.1">J1</text>
<text x="140.7" y="107.6">F2M8</text>
<text x="140.7" y="103.8">F2M6</text>
<text x="166.2" y="107.6">F4M11</text>
<text x="167.2" y="103.8">F4M8</text>
<text x="250.7" y="106.3">A5</text>
<text x="250.7" y="103.8">A4</text>
<text x="265.7" y="104.5">TP31 A5</text>
<text x="265.7" y="107.1">TP32 A6</text>
<text x="31.7" y="114">Raspberry_Pi_2_3</text>
<text x="45.1" y="108.8" transform="rotate(-90 45.1 108.8)">5V</text>
<text x="47.6" y="108.8" transform="rotate(-90 47.6 108.8)">5V</text>
<text x="52.7" y="109.8" transform="rotate(-90 52.7 109.8)">3V3</text>
<text x="55.2" y="109.8" transform="rotate(-90 55.2 109.8)">3V3</text>
<text x="56.5" y="113.9">(SDA1)_GPIO2</text>
<text x="84" y="112.1">TP1</text>
<text x="89.2" y="112.1">PI_PB6</text>
<text x="140.7" y="111.4">F2M9/GSR</text>
<text x="166.2" y="111.4">F4M14</text>
<text x="250.7" y="111.4">A7</text>
<text x="250.7" y="108.8">A6</text>
<text x="250.7" y="113.9">A8</text>
<text x="265.7" y="109.6">TP33 A7</text>
<text x="265.7" y="112.1">TP34 A8</text>
<text x="30.2" y="119">GPIO16</text>
<text x="56.3" y="119">(GCLK)_GPIO4</text>
<text x="56.7" y="116.5">(SCL1)_GPIO3</text>
<text x="84" y="114.7">TP2</text>
<text x="89.1" y="114.5">PI_IRQ</text>
<text x="140.7" y="119">F2M14/GTS1</text>
<text x="140.7" y="115.2">F2M11/GTS2</text>
<text x="166.2" y="119">F4M17</text>
<text x="166.2" y="115.2">F4M15</text>
<text x="249.7" y="119">A10</text>
<text x="250.7" y="116.5">A9</text>
<text x="265.7" y="114.7">TP35 A9</text>
<text x="265.7" y="117.2">TP36 A10</text>
<text x="265.7" y="119.8">TP37 A11</text>
<text x="30.2" y="121.5">GPIO17_(GEN0)</text>
<text x="30.2" y="124.1">GPIO18_(GEN1)</text>
<text x="63.4" y="124.1">GPIO5</text>
<text x="140.7" y="122.8">F2M15</text>
<text x="193.5" y="120.6">+3V3</text>
<text x="249.7" y="121.5">A11</text>
<text x="249.7" y="124.1">A12</text>
<text x="265.7" y="122.3">TP38 A12</text>
<text x="265.7" y="124.8">TP39 A13</text>
<text x="30.2" y="126.6">GPIO19</text>
<text x="30.2" y="129.2">GPIO20</text>
<text x="30.2" y="131.7">GPIO21</text>
<text x="54" y="131.7">(SPI_CE1)_GPIO7</text>
<text x="63.4" y="126.6">GPIO6</text>
<text x="86.5" y="129.9">TP3</text>
<text x="91.7" y="129.8">SPI_CE1</text>
<text x="108.4" y="132">+3V3</text>
<text x="117.8" y="128.2">+5V</text>
<text x="140.7" y="131.7">VCCIO</text>
<text x="140.7" y="126.6">F2M17</text>
<text x="249.7" y="126.6">A13</text>
<text x="249.7" y="129.2">A14</text>
<text x="265.7" y="127.4">TP40 A14</text>
<text x="30.2" y="134.2">GPIO22_(GEN3)</text>
<text x="30.2" y="136.8">GPIO23_(GEN4)</text>
<text x="52.9" y="136.8">(SPI_MISO)_GPIO9</text>
<text x="54" y="134.2">(SPI_CE0)_GPIO8</text>
<text x="86.5" y="132.5">TP4</text>
<text x="86.5" y="135">TP5</text>
<text x="86.5" y="137.5">TP6</text>
<text x="91.7" y="135">SPI_MISO</text>
<text x="91.7" y="137.5">SPI_MOSI</text>
<text x="91.7" y="132.3">SPI_CE0</text>
<text x="140.7" y="135.5">VCCINT</text>
<text x="193.7" y="132.8" transform="rotate(-90 193.7 132.8)">RN1</text>
<text x="206.4" y="132.5" transform="rotate(-90 206.4 132.5)">47k</text>
<text x="30.2" y="139.3">GPIO24_(GEN5)</text>
<text x="30.2" y="141.9">GPIO25_(GEN6)</text>
<text x="51.6" y="141.9">(SPI_SCLK)_GPIO11</text>
<text x="51.9" y="139.3">(SPI_MOSI)_GPIO10</text>
<text x="86.5" y="140.1">TP7</text>
<text x="91.6" y="140.1">SPI_SCK</text>
<text x="115.1" y="143.2">C1</text>
<text x="120.2" y="143.2">C2</text>
<text x="125.3" y="143.2">C3</text>
<text x="140.7" y="143.1">GND</text>
<text x="140.7" y="139.3">VCCINT</text>
<text x="168.1" y="139.3">TCK</text>
<text x="168.9" y="143.1">TDI</text>
<text x="243.2" y="140.2" transform="rotate(-90 243.2 140.2)">GND</text>
<text x="245.7" y="140.2" transform="rotate(-90 245.7 140.2)">GND2</text>
<text x="248.3" y="140.2" transform="rotate(-90 248.3 140.2)">GND3</text>
<text x="30.2" y="146.9">GPIO27_(GEN2)</text>
<text x="30.2" y="144.4">GPIO26</text>
<text x="62.4" y="146.9">GPIO12</text>
<text x="62.4" y="149.5">GPIO13</text>
<text x="115.3" y="148.3">0.1u</text>
<text x="120.4" y="148.3">0.1u</text>
<text x="125.5" y="148.3">0.1u</text>
<text x="140.7" y="146.9">GND</text>
<text x="168" y="146.9">TMS</text>
<text x="30.2" y="154.6">ID_SD</text>
<text x="55.8" y="154.6">(TXD0)_GPIO14</text>
<text x="140.7" y="150.7">GND</text>
<text x="168" y="150.7">TDO</text>
<text x="234.8" y="151.2">GND TP17</text>
<text x="243.2" y="155.9">GND</text>
<text x="30.2" y="157.1">ID_SC</text>
<text x="55.6" y="157.1">(RXD0)_GPIO15</text>
<text x="128.9" y="157.1">GND</text>
<text x="40" y="165.6" transform="rotate(-90 40 165.6)">GND</text>
<text x="42.5" y="165.6" transform="rotate(-90 42.5 165.6)">GND</text>
<text x="45.1" y="165.6" transform="rotate(-90 45.1 165.6)">GND</text>
<text x="47.6" y="165.6" transform="rotate(-90 47.6 165.6)">GND</text>
<text x="50.2" y="165.6" transform="rotate(-90 50.2 165.6)">GND</text>
<text x="52.7" y="165.6" transform="rotate(-90 52.7 165.6)">GND</text>
<text x="55.2" y="165.6" transform="rotate(-90 55.2 165.6)">GND</text>
<text x="57.8" y="165.6" transform="rotate(-90 57.8 165.6)">GND</text>
<text x="55.2" y="177.5">GND</text>
</g>
<g font-size="1.8">
<text x="129.8" y="58.4">A0</text>
<text x="180.3" y="58.4">D7</text>
<text x="129.8" y="62.2">A1</text>
<text x="180.3" y="62.2">D6</text>
<text x="129.8" y="66">A2</text>
<text x="129.8" y="69.8">A3</text>
<text x="180.3" y="66">D5</text>
<text x="180.3" y="69.8">D4</text>
<text x="222.6" y="68.6">HALT</text>
<text x="226.2" y="71.1">E</text>
<text x="259.1" y="71.1">D6</text>
<text x="259.1" y="68.6">D7</text>
<text x="129.8" y="73.7">A4</text>
<text x="129.8" y="77.5">A5</text>
<text x="180.3" y="73.7">D3</text>
<text x="180.3" y="77.5">D2</text>
<text x="223.9" y="76.2">R/W</text>
<text x="224.1" y="73.7">A15</text>
<text x="259.1" y="76.2">D4</text>
<text x="259.1" y="73.7">D5</text>
<text x="129.8" y="81.3">A6</text>
<text x="180.3" y="81.3">D1</text>
<text x="220" y="83.8">VIA_PB6</text>
<text x="222.4" y="78.7">CART</text>
<text x="224.1" y="81.3">NMI</text>
<text x="259.1" y="83.8">D1</text>
<text x="259.1" y="81.3">D2</text>
<text x="259.1" y="78.7">D3</text>
<text x="129.8" y="85.1">A7</text>
<text x="129.8" y="88.9">A8</text>
<text x="180.3" y="85.1">D0</text>
<text x="180.3" y="88.9">R/W</text>
<text x="224.2" y="86.4">IRQ</text>
<text x="259.1" y="86.4">D0</text>
<text x="129.8" y="95.2">A9</text>
<text x="180.3" y="95.2">E</text>
<text x="259.1" y="92.7">A0</text>
<text x="259.1" y="95.2">A1</text>
<text x="128.8" y="99.1">A10</text>
<text x="180.3" y="99.1">VIA_PB6</text>
<text x="259.1" y="97.8">A2</text>
<text x="259.1" y="100.3">A3</text>
<text x="128.8" y="106.7">A12</text>
<text x="128.8" y="102.9">A11</text>
<text x="180.3" y="106.7">SPI_SCK</text>
<text x="180.3" y="102.9">IRQ</text>
<text x="259.1" y="102.9">A4</text>
<text x="259.1" y="105.4">A5</text>
<text x="259.1" y="107.9">A6</text>
<text x="70.6" y="113">3 PI_PB6</text>
<text x="128.8" y="110.5">A13</text>
<text x="180.3" y="110.5">SPI_MOSI</text>
<text x="259.1" y="110.5">A7</text>
<text x="259.1" y="113">A8</text>
<text x="70.6" y="115.6">5 PI_IRQ</text>
<text x="126.3" y="118.1">PI_IRQ</text>
<text x="128.8" y="114.3">A14</text>
<text x="180.3" y="114.3">SPI_CS</text>
<text x="180.3" y="118.1">SPI_MISO</text>
<text x="259.1" y="115.6">A9</text>
<text x="259.1" y="118.1">A10</text>
<text x="17.3" y="120.6">JTAG_TCK 11</text>
<text x="126" y="121.9">PI_PB6</text>
<text x="259.1" y="120.6">A11</text>
<text x="259.1" y="123.2">A12</text>
<text x="259.1" y="125.7">A13</text>
<text x="70.2" y="130.8">26SPI_CE1</text>
<text x="259.1" y="128.3">A14</text>
<text x="17.2" y="133.3">JTAG_TDO 15</text>
<text x="18.1" y="135.9">JTAG_TDI 16</text>
<text x="70.2" y="135.9">21SPI_MISO</text>
<text x="70.2" y="133.3">24SPI_CE0</text>
<text x="17.2" y="138.4">JTAG_TMS 18</text>
<text x="70.2" y="138.4">19SPI_MOSI</text>
<text x="70.2" y="141">23SPI_SCK</text>
<text x="180.3" y="138.4">JTAG_TCK</text>
<text x="180.3" y="142.2">JTAG_TDI</text>
<text x="180.3" y="146">JTAG_TMS</text>
<text x="180.3" y="149.9">JTAG_TDO</text>
</g>
</svg>
